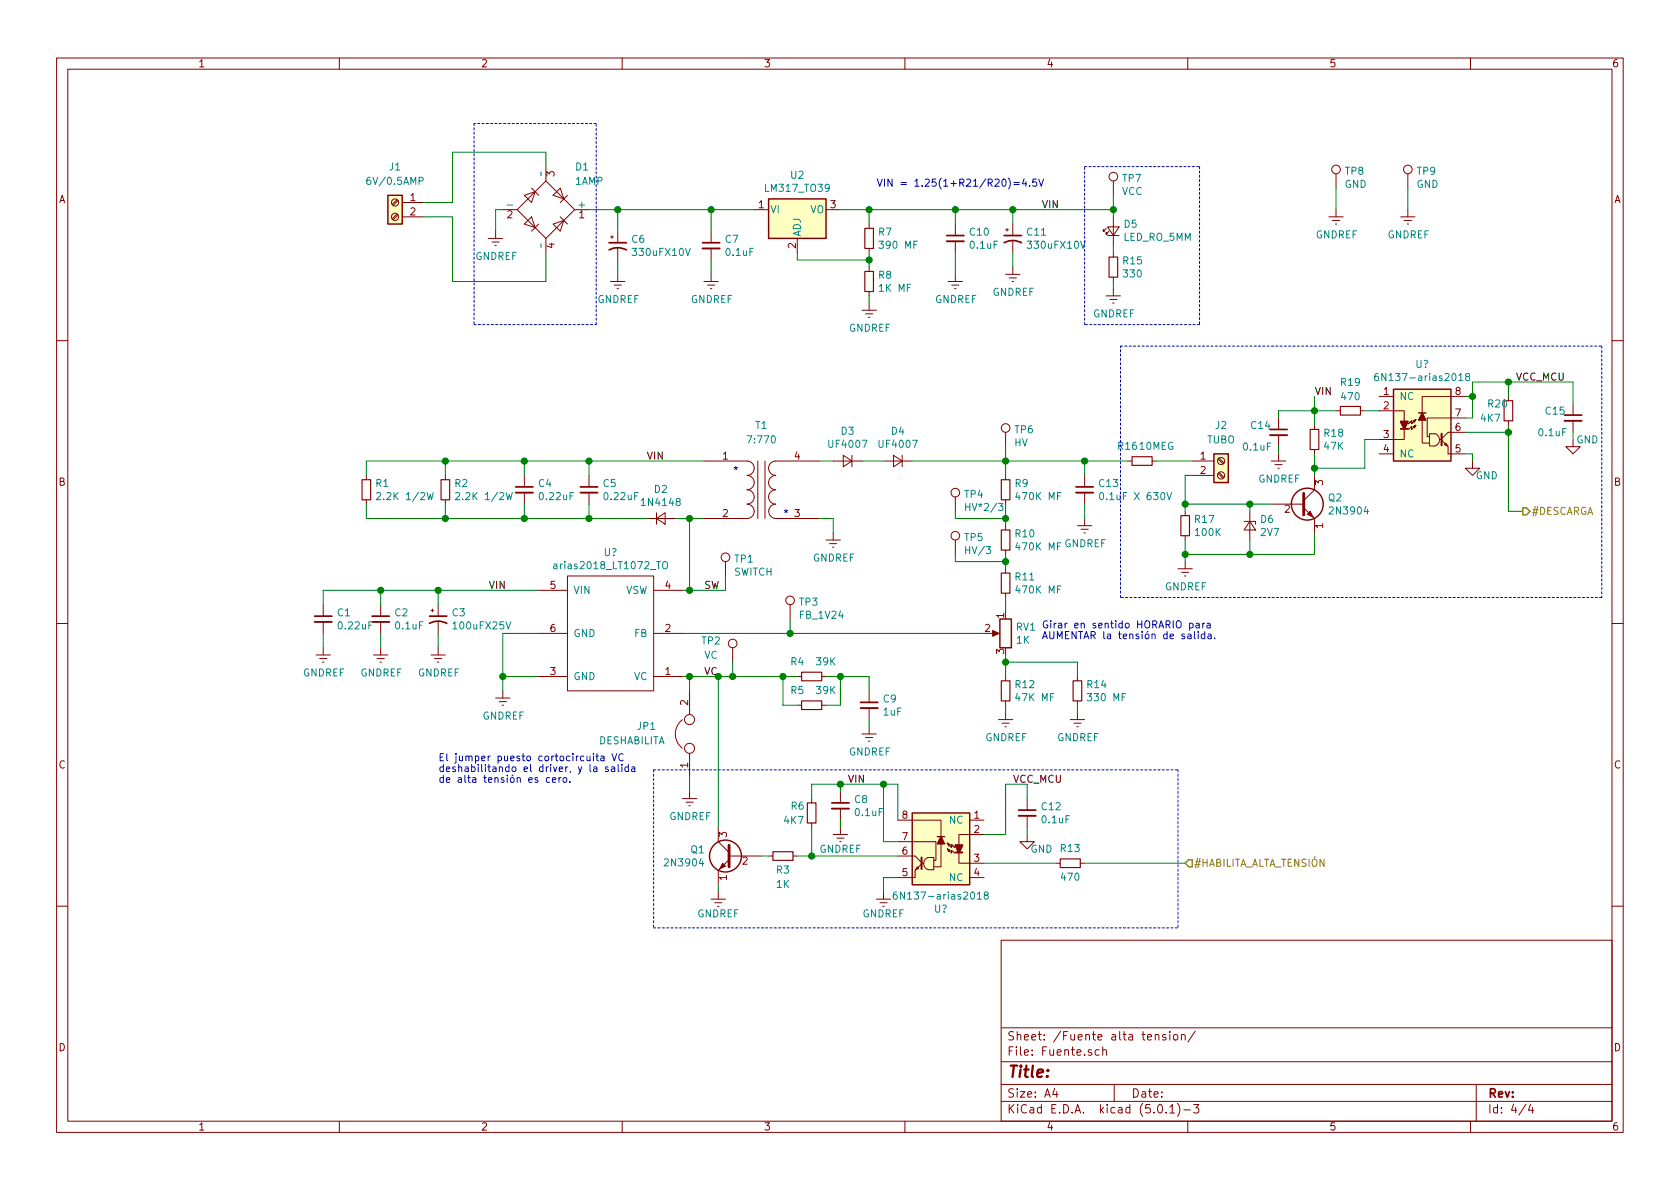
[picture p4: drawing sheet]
<svg xmlns="http://www.w3.org/2000/svg" width="297mm" height="210mm" viewBox="0 0 297 210" stroke-linecap="round" stroke-linejoin="round" font-family="sans-serif">
<g fill="none" stroke="#840000" stroke-width=".18">
<path d="M10 10.3h277v189.9h-277zM12 12.2h273v186.1h-273zM60 10.3v1.9M110 10.3v1.9M160 10.3v1.9M210 10.3v1.9M260 10.3v1.9M70.2 37.8l-.9 .9M70.2 35.3l-.9 .8M70.4 38l-.9 .9M70.4 35.5l-.9 .8M71.1 35.8h3.8"/>
<path d="M71.1 38.3h3.8M88.9 37.1h2.5M92.7 34.5l1.9-.6-.6 1.9zM92.7 39.6l1.3-1.3 .6 2zM94 33.3l1.2 1.2M95.2 39.6l-1.2 1.3M96.5 32l5.1 5.1-5.1 5.1-5.1-5.1zM96.5 29.5v2.5M97.8 39.6l1.9-.6-.6 1.9zM99.1 33.3l.6 1.9-1.9-.7zM99.1 38.3l1.2 1.3M100.3 34.5l-1.2 1.3"/>
<path d="M101.6 37.1h2.5M133.3 37.1h2.6M146 37.1h2.6M153.7 39.6v.8M168.9 39.6v2.1M179.1 39.6v2.1M196.8 32v2.5M196.8 38.3v5.1M234.9 38.3h2.6M235.6 39h1.3M236.1 39.6h.2M236.2 30.7v2.6"/>
<path d="M236.2 37.1v1.2M247.6 38.3h2.6M248.3 39h1.3M248.8 39.6h.2M248.9 30.7v2.6M248.9 37.1v1.2M86.4 42.2h2.5M87 42.8h1.3M87.5 43.4h.3M87.6 40.9v1.3M96.5 42.2v2.5M107.9 41.9h.6"/>
<path d="M107.9 49.8h2.6M108.2 41.7v.5M108.6 50.4h1.3M109.1 51h.2M109.2 40.9v2M109.2 43.9v2.1M109.2 48.5v1.3M124.5 49.8h2.5M125.1 50.4h1.3M125.6 51h.3M125.7 40.9v2M125.7 43.9v2.1"/>
<path d="M125.7 48.5v1.3M141 42.2v2.5M152.4 54.9h2.5M153 55.5h1.3M153.5 56.1h.3M153.7 43.9v.8M153.7 47.2v.8M153.7 51.6v.7M153.7 53.6v1.3M167.6 49.8h2.6M168.3 50.4h1.2M168.8 51h.2"/>
<path d="M168.9 42.7v2M168.9 48.5v1.3M177.8 40.6h.5M177.8 48.5h2.5M178.1 40.4v.5M178.4 49.1h1.3M178.9 49.8h.3M179.1 42.7v2M179.1 47.2v1.3M195.6 40.4l-.5 .5v-.3v.3h.2M195.6 52.3h2.5M195.8 40.1h2.1l-1.1 1.6z"/>
<path d="M195.8 41.7h2.1M196.1 40.9l-.5 .5v-.3v.3h.2M196.2 53h1.3M196.7 53.6h.3M196.8 44.7v.8M196.8 49v.8M196.8 51v1.3M10 60.2h2M177.8 76.4v2.6M226.1 73.9v2M226.1 77v2M232.4 75.2v.7"/>
<path d="M232.4 79.5v.8M236.2 72.6h.8M240.5 72.6h.8M243.8 72.6h4.5v5.1h-4.5M243.8 70.1h2.6M249.8 74.4l.5-.2-.2 .5zM250.3 74.2l-.7 .7v-.5l-.6 .5M250.3 75.2l-.2 .5-.3-.3 .5-.2-.7 .7v-.5l-.6 .5M251.5 74.3v4.1h1.2M252.7 76.7h1a1.13 1.13 0 0 1 .8 1.1 1.13 1.13 0 0 1-.8 1l-1 .1zM254.5 77.7h.3M254.9 77.8l1.1 1.2v1.3h3.1"/>
<path d="M255.4 78.6l.3-.2 .2 .5zM259.1 70.1h-7.6v2.9M259.1 73.9h-6.8v3.3h.4M259.1 76.4h-3.1l-1.1 1.2M266.7 70.1v.8M266.7 74.4v.8M278.1 77.7v1.3h1.3l-1.3 1.3-1.2-1.3h1.2M278.1 71.4v2M278.1 74.4v2M285 60.2h2M64.8 84.1v.7M64.8 88.4v.7"/>
<path d="M78.7 84.1v.7M78.7 88.4v.7M92.7 84.1v2M92.7 87.1v2M104.1 84.1v2M104.1 87.1v2M114.3 91.7h5.1M116.1 91.7l1.5-1v2zM116.1 90.7v2M124.5 81.5h7.6a1.27 1.27 0 0 1 1.2 1.3 1.27 1.27 0 0 1-1.2 1.3 1.27 1.27 0 0 1 1.2 1.2 1.27 1.27 0 0 1-1.2 1.3 1.27 1.27 0 0 1 1.2 1.3 1.27 1.27 0 0 1-1.2 1.2 1.27 1.27 0 0 1 1.2 1.3 1.27 1.27 0 0 1-1.2 1.3h-7.6M128.3 99.3v2.5M134 81.5v10.2"/>
<path d="M135.3 81.5v10.2M144.8 81.5h-7.6a1.27 1.27 0 0 0-1.3 1.3 1.27 1.27 0 0 0 1.3 1.3 1.27 1.27 0 0 0-1.3 1.2 1.27 1.27 0 0 0 1.3 1.3 1.27 1.27 0 0 0-1.3 1.3 1.27 1.27 0 0 0 1.3 1.2 1.27 1.27 0 0 0-1.3 1.3 1.27 1.27 0 0 0 1.3 1.3h7.6M146 95.5h2.6M146.7 96.1h1.3M147.2 96.8h.2M147.3 81.5h5.1M147.3 94.2v1.3M149.1 80.5l1.5 1-1.5 1zM150.6 80.5v2M156.2 81.5h5.1M158 80.5l1.5 1-1.5 1zM159.5 80.5v2"/>
<path d="M168.9 87.9v2.5M168.9 95.5v2.5M177.8 84.1v.7M177.8 88.4v.7M177.8 93v.7M177.8 97.3v.7M190.5 93h2.5M191.1 93.6h1.3M191.6 94.2h.3M191.8 84.1v2M191.8 87.1v2M191.8 91.7v1.3"/>
<path d="M199.4 81.5h.8M203.7 81.5h.8M209.5 90.4v.8M209.5 94.7v.8M209.5 99.3v1.3M210.8 81.5h3.8M210.8 84.1h3.8M215.4 83.7l.8 .9M215.4 81.2l.8 .8M215.5 83.6l.9 .8M215.5 81l.9 .9M220 92.2h2v.5"/>
<path d="M221 92.2l1 1.5h-2zM221 90.4v5.1M224.8 81.5h2.5M224.8 89.1h5.7M225.4 82.2h1.3M225.9 82.8h.3M226.1 80.3v1.2M230.5 89.8l1.9 1.9v2.5M232.4 84.1v2.5l-1.9 1.9M243.8 80.3h2.6M260.3 81.5v1.3h1.3l-1.3 1.3-1.2-1.3h1.2M10 110.3h2"/>
<path d="M55.9 115.8h2.5M56.5 116.5h1.3M57 117.1h.3M57.1 106.9v2.1M57.1 110v2M57.1 114.5v1.3M66 115.8h2.6M66.7 116.5h1.2M67.2 117.1h.2M67.3 106.9v2.1M67.3 110v2M67.3 114.5v1.3"/>
<path d="M76.2 107.9h.5M76.2 115.8h2.5M76.5 107.7v.5M76.8 116.5h1.3M77.3 117.1h.3M77.5 106.9v2.1M77.5 110v2M77.5 114.5v1.3M95.2 112h5.1M95.2 119.6h5.1M95.2 104.4h5.1M100.3 101.8h15.3v20.4h-15.3z"/>
<path d="M115.6 112h5M115.6 119.6h5M115.6 104.4h5M129.5 114.5v2.6M139.7 106.9v2.6M141 119.6h.7M145.3 119.6h.7M175.3 112h1M177.8 100.6v.7M177.8 104.9v.8M177.8 119.6v.8M190.5 119.6v.8"/>
<path d="M208.3 100.6h2.5M208.9 101.2h1.3M209.4 101.8h.3M285 110.3h2M87.6 123.4h2.6M88.3 124.1h1.2M88.8 124.7h.2M88.9 122.2v1.2M120.6 127.3a3.2 3.2 0 0 0 0 5M121.9 122.2v4.2M121.9 133.2v4.2M121.9 139.9v1.3"/>
<path d="M141 124.7h.7M145.3 124.7h.7M148.6 139.9v2.1M152.4 129.8h2.5M153 130.4h1.3M153.5 131.1h.3M153.7 122.2v2M153.7 125.2v2M153.7 128.5v1.3M176.5 127.2h2.6M177.2 127.9h1.2M177.7 128.5h.2"/>
<path d="M177.8 123.9v.8M177.8 126v1.2M189.2 127.2h2.6M189.9 127.9h1.2M190.4 128.5h.2M190.5 123.9v.8M190.5 126v1.2M120.6 141.2h2.6M121.3 141.9h1.3M121.8 142.5h.2M125.7 159h2.6M126.4 159.6h1.2"/>
<path d="M127 146.3v2.5l1.9 1.9M127 157.7v1.3M128.9 152l-1.9 1.9v2.6M128.9 151.4h5.7M135.9 151.4h.8M140.2 151.4h.8M143.5 141.2v.8M143.5 145.5v.8M147.3 147.6h2.6M148 148.2h1.2M148.5 148.8h.2M148.6 143v2"/>
<path d="M148.6 146.3v1.3M154.9 159h2.6M155.6 159.6h1.2M156.2 157.7v1.3M158.7 145h7.7v2.9M158.7 148.8h6.8v3.3h-.4M158.7 151.4h3.1l1.1 1.1M162.2 153.3l.2 .2-.5 .3zM162.9 152.8l-1.1 1.1v1.3h-3.1M163.1 152.6h.2M163.7 151.9l.4-.3h1v2.2h-1a1.15 1.15 0 0 1-.4-1.9zM166.4 149.2v4.1h-1.3"/>
<path d="M167.5 149.1l.7 .8v-.6l.6 .6M167.5 149.1l.5 .2-.3 .3zM167.5 150.1l.2 .5 .3-.2-.5-.3 .7 .8v-.5l.6 .5M171.4 155.2h2.6M171.4 145h2.6M174 147.6h-4.5v5h4.5M181.6 147.6v1.2h1.3l-1.3 1.3-1.3-1.3h1.3M181.6 141.2v2.1M181.6 144.3v2M186.7 152.6h.8M191 152.6h.8M10 160.2h2"/>
<path d="M126.9 160.3h.2M156.1 160.3h.2M177 166.3h108v32h-108zM285 160.2h2M60 198.3v1.9M110 198.3v1.9M160 198.3v1.9M177 194.8h108M177 191.8h108M177 187.8h108M177 181.8h108M186.5 192.5l-.4 1h1"/>
<path d="M186.8 193v1M194.3 185.7l-.4-.1-.3 .3 .1 .6 .2 .1 .4-.1M195 185.7a.37 .37 0 0 1 .6 .1v.8M195 185.1v1.5M197 191.8v3M204.3 183.1v-.1a.37 .37 0 0 1 .6 .1v.8M204.8 195.5l.4-.2a.94 .94 0 0 1 0 1.5 .79 .79 0 0 1-.4-1.3zM206.1 183a.37 .37 0 0 0-.6 .1l.1 .3 .5 .1 .1 .1-.2 .3-.5-.1M206.2 196.7v.1M206.8 195.8l.5-.5v1.5M206.8 182.4v.2M206.8 196.8h.9"/>
<path d="M206.8 182.9v1M207.5 183.1l.2-.2 .5 .2v.7l-.2 .1-.5-.1zM208.2 195.1a1.71 1.71 0 0 1 0 2.3M208.9 183.1l.1-.1a.37 .37 0 0 1 .5 .1v.8M208.9 182.9v1M209.3 196.3h1.2M210 198.3v1.9M211 195.3h1l-.5 .6 .4 .1v.7l-.2 .1-.7-.1M211.3 182.3l-1.3 2M260 198.3v1.9M261 191.8v6.5M269.8 195.2l-1.2 2"/>
<path d="M270.6 195.2l-.3 1.1h.9M271 195.8v1"/>
<circle cx="69.8" cy="38.3" r=".63"/>
<circle cx="69.8" cy="35.8" r=".63"/>
<circle cx="196.8" cy="31.2" r=".76"/>
<circle cx="236.2" cy="30" r=".76"/>
<circle cx="248.9" cy="30" r=".76"/>
<circle cx="177.8" cy="75.7" r=".76"/>
<circle cx="128.3" cy="98.5" r=".76"/>
<circle cx="168.9" cy="94.7" r=".76"/>
<circle cx="168.9" cy="87.1" r=".76"/>
<circle cx="215.9" cy="84.1" r=".63"/>
<circle cx="215.9" cy="81.5" r=".63"/>
<circle cx="129.5" cy="113.8" r=".76"/>
<circle cx="139.7" cy="106.2" r=".76"/>
<circle cx="121.9" cy="132.3" r=".89"/>
<circle cx="121.9" cy="127.2" r=".89"/>
</g>
<g fill="#ffffc2" stroke="#ffffc2" stroke-width=".18">
<path d="M68.6 34.5h2.5v5.1h-2.5z"/>
<path d="M135.9 35.2h10.1v7h-10.1z"/>
<path d="M214.6 80.3h2.6v5h-2.6z"/>
<path d="M161.3 143.8h10.1v12.7h-10.1z"/>
<path d="M246.4 68.8h10.1v12.7h-10.1z"/>
</g>
<g fill="none" stroke="#840000" stroke-width=".25">
<path d="M68.6 34.5h2.5v5.1h-2.5zM135.9 35.2h10.1v7h-10.1zM246.4 68.8h10.1v12.7h-10.1zM247.6 75.8h1.3M250.8 73h1.3M214.6 80.3h2.6v5h-2.6zM176.8 109.5h2v5h-2zM161.3 143.8h10.1v12.7h-10.1zM165.7 147.9h1.3M168.9 150.7h1.3"/>
<circle cx="231.1" cy="89.1" r="2.82"/>
<circle cx="128.3" cy="151.4" r="2.82"/>
</g>
<g fill="none" stroke="#008484" stroke-width=".18">
<path d="M74.1 32l.7-.1v-.4l-.7-.2v1.3M95.6 30.4l.1 .7M95.6 43.1l.1 .7M243.6 66l-.3 .1a.87 .87 0 0 0 0 1.2l.4-.1v-.6l-.4-.1-.2 .3M257.9 67.3h.7M259.4 66.6l-.2-.1v-.3l.2-.2 .3 .1 .1 .4-.5 .1-.2 .2v.3l.3 .2h.3l.1-.2v-.4l-.2-.1M66.6 87.2l.5-.1 .2 .3-.8 1h.8M75.5 87.1l.3 1.3 .3-1 .2 1 .3-1.3M80.5 87.2l.5-.1 .3 .3-.8 1h.8M89.5 87.1l.3 1.3 .2-1 .3 1 .3-1.3M97.9 99.8h.5l.1 .8M117.2 99.5a.45 .45 0 0 1 .8 0 .88 .88 0 0 1-.3 1.1l-.4-.1a1.07 1.07 0 0 1-.1-1z"/>
<path d="M194.5 87.2l.2-.1a.69 .69 0 0 1 .4 .6 .69 .69 0 0 1-.4 .7l-.2-.2-.1-.3zM206.3 87.1l.4 1.3 .5-1.3M98.5 100l-.5 .1-.1 .2v.2h.6M158.5 157.7l-.3 .1a.87 .87 0 0 0 0 1.2l.4-.1v-.6l-.4-.1-.3 .3M172.8 159h.7M174.2 158.3l-.1-.1v-.3l.1-.2 .4 .1 .1 .4-.6 .1-.1 .2v.3l.2 .2 .4-.1 .1-.1v-.4l-.2-.1"/>
</g>
<g fill="none" stroke="#008400" stroke-width=".18">
<path d="M74.9 38.3h5.1v11.5h16.5v-5.1M88.9 37.1h-1.3v3.8M96.5 29.5v-2.6h-16.5v8.9h-5.1M104.1 37.1h29.2M109.2 37.1v3.8M125.7 37.1v3.8M148.6 37.1h48.2M153.7 37.1v2.5M168.9 37.1v2.5M179.1 37.1v2.5M196.8 34.5v3.8M236.2 33.3v3.8"/>
<path d="M248.9 33.3v3.8M109.2 46v2.5M125.7 46v2.5M141 44.7v1.3h12.7M153.7 44.7v2.5M153.7 52.3v1.3M168.9 44.7v3.8M179.1 44.7v2.5M196.8 43.4v1.3M196.8 49.8v1.2M177.8 79v5.1M226.1 79v1.3"/>
<path d="M232.4 70.1v5.1M236.2 72.6h-10.1v1.3M241.3 72.6h2.5M243.8 77.7h-2.5v5.1h-8.9M259.1 70.1h1.2M259.1 76.4h7.6M266.7 67.6v2.5M266.7 75.2v15.2h2.5M278.1 71.4v-3.8h-17.8v6.3h-1.2M278.1 76.4v1.3M64.8 89.1v2.6h49.5M78.7 81.5v2.6"/>
<path d="M78.7 89.1v2.6M92.7 81.5v2.6M92.7 89.1v2.6M104.1 81.5v2.6M104.1 89.1v2.6M119.4 91.7h5.1M121.9 91.7v12.7M124.5 81.5h-59.7v2.6M144.8 91.7h2.5v2.5M144.8 81.5h2.5M152.4 81.5h3.8M161.3 81.5h38.1"/>
<path d="M168.9 90.4v1.3h8.9M168.9 98v1.3h8.9M177.8 89.1v3.9M177.8 98v2.6M191.8 81.5v2.6M191.8 89.1v2.6M204.5 81.5h6.3M209.5 95.5v3.8M209.5 89.1h15.3M210.8 84.1h-1.3v6.3M221 89.1v1.3M221 95.5v2.5"/>
<path d="M232.4 94.2v3.8h-22.9M232.4 80.3v3.8M259.1 80.3h1.2v1.2M57.1 112v2.5M67.3 104.4v2.5M67.3 112v2.5M77.5 104.4v2.5M77.5 112v2.5M88.9 119.6h6.3M95.2 104.4h-38.1v2.5M95.2 112h-6.3v10.2M120.6 112h53.4"/>
<path d="M120.6 119.6h20.4M121.9 119.6v2.6M127 119.6v26.7M128.3 101.8v2.6h-7.7M129.5 117.1v2.5M138.4 119.6v5.1h2.6M139.7 109.5v2.5M146 119.6h7.7v2.6M148.6 119.6v5.1h-2.6M177.8 105.7v2.5M177.8 115.8v3.8M177.8 117.1h12.7v2.5"/>
<path d="M121.9 137.4v2.5M148.6 138.7v1.2M153.7 127.2v1.3M156.2 138.7v10.1h2.5M177.8 124.7v1.3M190.5 124.7v1.3M127 156.5v1.2M134.6 151.4h1.3M141 151.4h17.7M143.5 141.2v-2.5h15.2v6.3M143.5 146.3v5.1M148.6 145v1.3"/>
<path d="M158.7 155.2h-2.5v2.5M174 152.6h12.7M181.6 141.2v-2.5h-3.8v8.9h-3.8M181.6 146.3v1.3M191.8 152.6h17.7"/>
</g>
<g fill="none" stroke="#840000" stroke-width=".3">
<path d="M107.7 44.2a3.2 3.2 0 0 1 3 0M107.7 42.9h3M124.2 42.9h3.1M167.4 41.7h3M177.5 42.9a3.2 3.2 0 0 1 3.1 0M177.5 41.7h3.1M224.5 75.9h3.1M276.6 73.4h3.1M91.2 86.1h3M102.6 86.1h3.1M190.2 86.1h3.1M55.6 109h3.1"/>
<path d="M65.8 109h3M75.9 110.2a3.2 3.2 0 0 1 3.1 0M75.9 109h3.1M152.1 124.2h3.1M147.1 142h3M180.1 143.3h3"/>
</g>
<path d="M124.2 43.9h3.1M167.4 42.7h3M224.5 77h3.1M276.6 74.4h3.1M91.2 87.1h3M102.6 87.1h3.1M190.2 87.1h3.1M55.6 110h3.1M65.8 110h3M152.1 125.2h3.1M147.1 143h3M180.1 144.3h3" fill="none" stroke="#840000" stroke-width=".33"/>
<g fill="#008400" stroke="#008400" stroke-width=".25">
<circle cx="109.2" cy="37.1" r=".51"/>
<circle cx="196.9" cy="37.1" r=".51"/>
<circle cx="77.5" cy="104.4" r=".51"/>
<circle cx="88.9" cy="119.6" r=".51"/>
<circle cx="104.1" cy="91.7" r=".51"/>
<circle cx="104.1" cy="81.5" r=".51"/>
<circle cx="121.9" cy="91.7" r=".51"/>
<circle cx="121.9" cy="104.4" r=".51"/>
<circle cx="177.8" cy="81.5" r=".51"/>
<circle cx="177.8" cy="117.1" r=".51"/>
<circle cx="139.7" cy="112" r=".51"/>
<circle cx="129.5" cy="119.6" r=".51"/>
<circle cx="67.3" cy="104.4" r=".51"/>
<circle cx="78.7" cy="81.5" r=".51"/>
<circle cx="78.7" cy="91.7" r=".51"/>
<circle cx="92.7" cy="81.5" r=".51"/>
<circle cx="92.7" cy="91.7" r=".51"/>
<circle cx="148.6" cy="119.6" r=".51"/>
<circle cx="138.4" cy="119.6" r=".51"/>
<circle cx="121.9" cy="119.6" r=".51"/>
<circle cx="156.2" cy="138.7" r=".51"/>
<circle cx="148.6" cy="138.7" r=".51"/>
<circle cx="127" cy="119.6" r=".51"/>
<circle cx="143.5" cy="151.4" r=".51"/>
<circle cx="125.7" cy="37.1" r=".51"/>
<circle cx="179.1" cy="37.1" r=".51"/>
<circle cx="168.9" cy="37.1" r=".51"/>
<circle cx="153.7" cy="37.1" r=".51"/>
<circle cx="153.7" cy="46" r=".51"/>
<circle cx="177.8" cy="91.7" r=".51"/>
<circle cx="177.8" cy="99.3" r=".51"/>
<circle cx="209.6" cy="89.1" r=".51"/>
<circle cx="209.6" cy="98" r=".51"/>
<circle cx="191.8" cy="81.5" r=".51"/>
<circle cx="221" cy="89.1" r=".51"/>
<circle cx="221" cy="98" r=".51"/>
<circle cx="232.4" cy="72.6" r=".51"/>
<circle cx="232.4" cy="82.8" r=".51"/>
<circle cx="260.3" cy="70.1" r=".51"/>
<circle cx="266.7" cy="67.6" r=".51"/>
<circle cx="266.7" cy="76.4" r=".51"/>
</g>
<g fill="none" stroke="#840000" stroke-width=".2">
<path d="M152.9 40.4h1.5v3.5h-1.5zM152.9 48h1.5v3.6h-1.5zM196.1 45.5h1.5v3.5h-1.5zM231.6 75.9h1.6v3.6h-1.6zM237 71.9h3.5v1.5h-3.5zM265.9 70.9h1.6v3.5h-1.6zM64 84.8h1.5v3.6h-1.5zM78 84.8h1.5v3.6h-1.5zM177 84.8h1.6v3.6h-1.6zM177 93.7h1.6v3.6h-1.6zM200.2 80.8h3.5v1.5h-3.5zM208.8 91.2h1.5v3.5h-1.5z"/>
<path d="M141.7 118.9h3.6v1.5h-3.6zM177 101.3h1.6v3.6h-1.6zM141.7 123.9h3.6v1.6h-3.6zM177 120.4h1.6v3.5h-1.6zM189.7 120.4h1.6v3.5h-1.6zM136.7 150.6h3.5v1.5h-3.5zM142.7 142h1.6v3.5h-1.6zM187.5 151.9h3.5v1.5h-3.5z"/>
</g>
<g fill="#840000" stroke="#840000" stroke-width=".18">
<path d="M175.5 111.5l1.2 .5-1.2 .5z"/>
<path d="M127.8 152.6l.5 .6-1 .5z"/>
<path d="M231.1 90.9l.5-.5 .6 1z"/>
</g>
<g fill="none" stroke="#0000c2" stroke-width=".18">
<path d="M179.2 32.3h1M179.2 32.6h1M181.1 31.6l-.3 .9h.8M181.4 32.1v.8M182 32.8v.1M183.2 31.7h-.5l-.1 .6 .5-.1 .2 .2v.3l-.2 .2-.5-.1M183.7 31.7l.4 1.2 .4-1.2M210.3 110.3l.4-.1 .2 .2-.1 .6h-.5M210.3 110.2v1.3M211.2 111.7v1.1l.2 .1M211.5 110.3h.5v.7M211.9 111.7v.1"/>
<path d="M211.9 112.1v.8M212 110.5l-.4 .1-.2 .1 .1 .3h.5M212.6 110.2v.8M213 110.2l-.2 .1-.2 .1M213 112.2l-.4-.1-.2 .2 .1 .6h.5M213 111.7v1.2M213.4 110.3h.5l.1 .7M213.6 112.2h.5v.7M214 110.5l-.5 .1-.1 .1 .1 .3h.5M214.1 112.4l-.4 .1-.2 .1 .2 .3h.4M214.8 112.8v.1M97.2 137.6l-.4-.1-.2 .2 .1 .6h.5"/>
<path d="M97.7 137.9l.6-.1-.1-.2-.3-.1-.2 .2v.6h.5M98.8 137.5v.8M99.2 137.5l-.3 .1-.1 .1M99.7 137.6l.3-.1 .2 .1-.1 .7h-.3l-.3-.2zM100.8 138.2v.1M103.8 133.7v.8h.3l.2-.1M104.3 133.7v.8M104.9 133.3v.1M104.9 133.7v.8M105 135.7h.5v.7M105.4 133.7h.4M105.5 133.3v1.1l.3 .1"/>
<path d="M105.5 135.9l-.4 .1-.2 .1 .1 .3h.5M106.2 133.8h.6v.7M106.8 134l-.4 .1-.2 .1v.3h.6M107.5 135.7l-.3-.1-.2 .2 .1 .2 .4 .1v.3h-.5M108.1 135.7h.5l.1 .7M108.2 133.3l.4 1.2 .4-1.2M108.7 135.9l-.4 .1-.2 .1v.3h.6M109.3 135.2v1.1l.2 .1M110 135.2v.1M110 135.6v.8M110.2 133.4a.6 .6 0 0 0-.8 .4 .6 .6 0 0 0 .6 .7l.2-.1M111.1 135.7l-.4-.1-.2 .2 .1 .6h.5"/>
<path d="M111.1 135.2v1.2M111.7 135.7h.5v.7M112.2 135.9l-.4 .1-.2 .1 .1 .3h.5"/>
</g>
<path d="M230.5 87.2v3.9M128.9 149.5v3.8" fill="none" stroke="#840000" stroke-width=".51"/>
<g fill="none" stroke="#0000c2" stroke-width=".18" stroke-dasharray=".4 .4">
<path d="M83.8 21.8v35.6M105.4 21.8h-21.6M191.8 29.5h20.3M212.1 29.5v27.9M83.8 57.4h21.6M105.4 57.4v-35.6M191.8 57.4v-27.9M212.1 57.4h-20.3M198.1 61.2h85.1M283.2 61.2v44.5M198.1 105.7v-44.5M283.2 105.7h-85.1"/>
<path d="M115.6 136.1h92.7M115.6 136.1v28M208.3 136.1v28M115.6 164.1h92.7"/>
</g>
<path d="M254.9 76.7v2M162.9 151.6v2.1" fill="none" stroke="#840000" stroke-width=".36"/>
<g fill="#840000" stroke="#840000" stroke-width=".25">
<path d="M168.9 149.5h1.3l-.7 1.2z"/>
<path d="M166.4 147.9l.6 1.3h-1.3z"/>
<path d="M247.6 74.5h1.3l-.6 1.3z"/>
<path d="M251.5 73l.6 1.3h-1.3z"/>
</g>
<path d="M269.2 89.8h.7l.6 .6-.6 .7h-.7zM209.5 152.6l.7-.6h.6v1.3h-.6z" fill="none" stroke="#848400" stroke-width=".25"/>
<text font-size="2.8" fill="#840000" x="178" y="190.5">Title:</text>
<g font-size="2.1" fill="#840000">
<text x="178" y="184">Sheet: /Fuente alta tension/</text>
<text x="178" y="186.7">File: Fuente.sch</text>
<text x="178" y="196.9">KiCad E.D.A. kicad (5.0.1)-3</text>
<text x="178" y="194.1">Size: A4</text>
<text x="200" y="194.1">Date:</text>
<text x="263" y="194.1">Rev:</text>
<text x="263" y="196.9">Id: 4/4</text>
</g>
<g font-size="1.8" fill="#840000">
<text x="35" y="11.9">1</text>
<text x="85" y="11.9">2</text>
<text x="135" y="11.9">3</text>
<text x="185" y="11.9">4</text>
<text x="235" y="11.9">5</text>
<text x="285" y="11.9">6</text>
<text x="10.4" y="35.9">A</text>
<text x="72.5" y="35.6">1</text>
<text x="98" y="31.2" transform="rotate(-90 98 31.2)">3</text>
<text x="285.4" y="35.9">A</text>
<text x="72.5" y="38.1">2</text>
<text x="89.7" y="38.6">2</text>
<text x="102.4" y="38.6">1</text>
<text x="134.1" y="36.8">1</text>
<text x="146.8" y="36.8">3</text>
<text x="98" y="43.9" transform="rotate(-90 98 43.9)">4</text>
<text x="140.7" y="43.9" transform="rotate(-90 140.7 43.9)">2</text>
<text x="244.6" y="69.8">1</text>
<text x="257.3" y="69.8">8</text>
<text x="244.6" y="72.4">2</text>
<text x="244.6" y="77.5">3</text>
<text x="257.3" y="76.2">6</text>
<text x="257.3" y="73.7">7</text>
<text x="127.8" y="81.3">1</text>
<text x="140.5" y="81.3">4</text>
<text x="212.2" y="81.3">1</text>
<text x="212.2" y="83.8">2</text>
<text x="244.6" y="80">4</text>
<text x="257.3" y="80">5</text>
<text x="10.4" y="85.9">B</text>
<text x="233.9" y="85.8" transform="rotate(-90 233.9 85.8)">3</text>
<text x="285.4" y="85.9">B</text>
<text x="127.8" y="91.4">2</text>
<text x="140.5" y="91.4">3</text>
<text x="227.2" y="90.7">2</text>
<text x="233.9" y="93.4" transform="rotate(-90 233.9 93.4)">1</text>
<text x="97.3" y="104.1">5</text>
<text x="117.6" y="104.1">4</text>
<text x="97.3" y="111.8">6</text>
<text x="117.6" y="111.8">2</text>
<text x="174.1" y="111.8">2</text>
<text x="177.5" y="109.3" transform="rotate(-90 177.5 109.3)">1</text>
<text x="97.3" y="119.4">3</text>
<text x="117.6" y="119.4">1</text>
<text x="177.5" y="115.7" transform="rotate(-90 177.5 115.7)">3</text>
<text x="121.7" y="124.7" transform="rotate(-90 121.7 124.7)">2</text>
<text x="10.4" y="135.9">C</text>
<text x="121.7" y="135.8" transform="rotate(-90 121.7 135.8)">1</text>
<text x="285.4" y="135.9">C</text>
<text x="128.5" y="148.1" transform="rotate(-90 128.5 148.1)">3</text>
<text x="159.5" y="148.6">7</text>
<text x="159.5" y="144.8">8</text>
<text x="172.2" y="144.8">1</text>
<text x="172.2" y="147.3">2</text>
<text x="128.5" y="155.7" transform="rotate(-90 128.5 155.7)">1</text>
<text x="131.3" y="152.9">2</text>
<text x="159.5" y="154.9">5</text>
<text x="159.5" y="151.1">6</text>
<text x="172.2" y="152.4">3</text>
<text x="172.2" y="154.9">4</text>
<text x="10.4" y="185.9">D</text>
<text x="285.4" y="185.9">D</text>
<text x="35" y="199.9">1</text>
<text x="85" y="199.9">2</text>
<text x="135" y="199.9">3</text>
<text x="185" y="199.9">4</text>
<text x="235" y="199.9">5</text>
<text x="285" y="199.9">6</text>
</g>
<g font-size="1.8" fill="#008484">
<text x="65.3" y="32.7">6V/0.5AMP</text>
<text x="68.9" y="30.1">J1</text>
<text x="101.8" y="32.7">1AMP</text>
<text x="101.8" y="30.1">D1</text>
<text x="135.5" y="33.9">LM317_TO39</text>
<text x="139.9" y="31.6">U2</text>
<text x="198.3" y="34.5">VCC</text>
<text x="198.5" y="32.2">TP7</text>
<text x="237.7" y="33.2">GND</text>
<text x="237.9" y="30.9">TP8</text>
<text x="250.4" y="33.2">GND</text>
<text x="250.6" y="30.9">TP9</text>
<text x="89.9" y="36.8">-</text>
<text x="102.4" y="36.8">+</text>
<text x="136.1" y="37.7">VI</text>
<text x="141.6" y="41.9" transform="rotate(-90 141.6 41.9)">ADJ</text>
<text x="143.2" y="37.7">VO</text>
<text x="155.4" y="41.7">R7</text>
<text x="171.5" y="41.7">C10</text>
<text x="181.7" y="41.7">C11</text>
<text x="198.8" y="40.3">D5</text>
<text x="84" y="46">GNDREF</text>
<text x="111.7" y="42.9">C6</text>
<text x="112.2" y="45.3">330uFX10V</text>
<text x="128.3" y="42.9">C7</text>
<text x="128.4" y="45.3">0.1uF</text>
<text x="155.8" y="44">390 MF</text>
<text x="171.6" y="44">0.1uF</text>
<text x="182" y="44">330uFX10V</text>
<text x="198.6" y="46.8">R15</text>
<text x="198.7" y="42.6">LED_RO_5MM</text>
<text x="232.6" y="42.2">GNDREF</text>
<text x="245.3" y="42.2">GNDREF</text>
<text x="105.6" y="53.6">GNDREF</text>
<text x="122.1" y="53.6">GNDREF</text>
<text x="155.4" y="49.3">R8</text>
<text x="155.6" y="51.6">1K MF</text>
<text x="165.3" y="53.6">GNDREF</text>
<text x="175.5" y="52.3">GNDREF</text>
<text x="198.8" y="49.1">330</text>
<text x="150.1" y="58.7">GNDREF</text>
<text x="193.2" y="56.1">GNDREF</text>
<text x="250.3" y="65.1">U?</text>
<text x="237.1" y="68.2">R19</text>
<text x="237.3" y="70.8">470</text>
<text x="244.5" y="67.4">6N137-arias2018</text>
<text x="247.4" y="70.7">NC</text>
<text x="133.6" y="75.9">T1</text>
<text x="148.7" y="76.9">D3</text>
<text x="157.6" y="76.9">D4</text>
<text x="179.5" y="76.6">TP6</text>
<text x="214.9" y="75.9">J2</text>
<text x="221.3" y="75.9">C14</text>
<text x="234.2" y="77.2">R18</text>
<text x="261.9" y="74.6">4K7</text>
<text x="263.2" y="72.1">R20</text>
<text x="272.2" y="77.1">0.1uF</text>
<text x="273.3" y="73.3">C15</text>
<text x="132.4" y="78.4">7:770</text>
<text x="146.7" y="79.2">UF4007</text>
<text x="155.6" y="79.2">UF4007</text>
<text x="179.3" y="78.9">HV</text>
<text x="197.7" y="79.5">R16</text>
<text x="201.5" y="79.5">10MEG</text>
<text x="213.4" y="78.4">TUBO</text>
<text x="219.9" y="79.7">0.1uF</text>
<text x="234.2" y="79.5">47K</text>
<text x="247.4" y="80.9">NC</text>
<text x="278.7" y="78.4">GND</text>
<text x="66.5" y="86.1">R1</text>
<text x="67.4" y="88.4">2.2K 1/2W</text>
<text x="80.4" y="86.1">R2</text>
<text x="81.4" y="88.4">2.2K 1/2W</text>
<text x="95.2" y="86.1">C4</text>
<text x="95.6" y="88.4">0.22uF</text>
<text x="106.7" y="86.1">C5</text>
<text x="107" y="88.4">0.22uF</text>
<text x="113.7" y="89.5">1N4148</text>
<text x="115.7" y="87.2">D2</text>
<text x="170.6" y="88.1">TP4</text>
<text x="179.5" y="86.1">R9</text>
<text x="179.9" y="88.4">470K MF</text>
<text x="194.4" y="86.1">C13</text>
<text x="195.3" y="88.4">0.1uF X 630V</text>
<text x="222.5" y="85.3">GNDREF</text>
<text x="234.9" y="88.7">Q2</text>
<text x="260.9" y="84.8">GND</text>
<text x="170.6" y="95.7">TP5</text>
<text x="171.2" y="90.4">HV*2/3</text>
<text x="179.6" y="95">R10</text>
<text x="211.3" y="92.5">R17</text>
<text x="211.5" y="94.8">100K</text>
<text x="222.9" y="92.5">D6</text>
<text x="223" y="94.8">2V7</text>
<text x="235.4" y="91">2N3904</text>
<text x="98.7" y="100.7">arias2018_LT1072_TO</text>
<text x="106.8" y="98.3">U?</text>
<text x="129.7" y="101.8">SWITCH</text>
<text x="129.9" y="99.5">TP1</text>
<text x="143.7" y="99.3">GNDREF</text>
<text x="171" y="98">HV/3</text>
<text x="179.9" y="97.3">470K MF</text>
<text x="188.2" y="96.8">GNDREF</text>
<text x="101.3" y="105">VIN</text>
<text x="110.5" y="105">VSW</text>
<text x="141.4" y="107.1">TP3</text>
<text x="179.6" y="102.6">R11</text>
<text x="179.9" y="104.9">470K MF</text>
<text x="205.9" y="104.4">GNDREF</text>
<text x="59.7" y="109">C1</text>
<text x="60" y="111.3">0.22uF</text>
<text x="69.8" y="109">C2</text>
<text x="70" y="111.3">0.1uF</text>
<text x="80" y="109">C3</text>
<text x="80.4" y="111.3">100uFX25V</text>
<text x="101.3" y="112.6">GND</text>
<text x="112.2" y="112.6">FB</text>
<text x="124.1" y="114">TP2</text>
<text x="141.5" y="109.4">FB_1V24</text>
<text x="179.8" y="113.8">1K</text>
<text x="53.5" y="119.6">GNDREF</text>
<text x="63.7" y="119.6">GNDREF</text>
<text x="73.9" y="119.6">GNDREF</text>
<text x="124.5" y="116.5">VC</text>
<text x="139.9" y="117.6">R4</text>
<text x="144.4" y="117.6">39K</text>
<text x="101.3" y="120.3">GND</text>
<text x="112.1" y="120.3">VC</text>
<text x="139.9" y="122.7">R5</text>
<text x="144.4" y="122.7">39K</text>
<text x="156.2" y="124.2">C9</text>
<text x="179.6" y="121.7">R12</text>
<text x="179.8" y="124">47K MF</text>
<text x="192.3" y="121.7">R14</text>
<text x="192.6" y="124">330 MF</text>
<text x="85.3" y="127.2">GNDREF</text>
<text x="105.8" y="131.6">DESHABILITA</text>
<text x="112.7" y="129.1">JP1</text>
<text x="156.2" y="126.5">1uF</text>
<text x="174.2" y="131.1">GNDREF</text>
<text x="186.9" y="131.1">GNDREF</text>
<text x="150.1" y="133.6">GNDREF</text>
<text x="139.9" y="143.2">R6</text>
<text x="151.1" y="142">C8</text>
<text x="184.2" y="143.3">C12</text>
<text x="118.3" y="145">GNDREF</text>
<text x="138.7" y="145.7">4K7</text>
<text x="151.3" y="144.3">0.1uF</text>
<text x="167.9" y="145.7">NC</text>
<text x="184.3" y="145.6">0.1uF</text>
<text x="117.8" y="153.2">2N3904</text>
<text x="122.2" y="150.9">Q1</text>
<text x="137.3" y="154.5">R3</text>
<text x="144.9" y="150.8">GNDREF</text>
<text x="167.9" y="155.8">NC</text>
<text x="182.2" y="150.8">GND</text>
<text x="187.6" y="150.7">R13</text>
<text x="187.7" y="155.7">470</text>
<text x="137.3" y="157">1K</text>
<text x="159.4" y="159.1">6N137-arias2018</text>
<text x="165.2" y="161.4">U?</text>
<text x="123.3" y="162.2">GNDREF</text>
<text x="152.5" y="162.2">GNDREF</text>
</g>
<g font-size="1.8" fill="#0000c2">
<text x="154.9" y="33">VIN = 1.25(1+R21/R20)=4.5V</text>
<text x="129.5" y="83.8">*</text>
<text x="138.4" y="91.4">*</text>
<text x="179.7" y="111.5">RV1 Girar en sentido HORARIO para</text>
<text x="184.1" y="113">AUMENTAR la tensión de salida.</text>
<text x="77.5" y="134.6">El jumper puesto cortocircuita VC</text>
<text x="77.5" y="136.5">deshabilitando el driver, y la salida</text>
<text x="77.5" y="138.4">de alta tensión es cero.</text>
</g>
<g font-size="1.8">
<text x="184.1" y="36.8">VIN</text>
<text x="232.4" y="69.8">VIN</text>
<text x="268" y="67.3">VCC_MCU</text>
<text x="114.3" y="81.3">VIN</text>
<text x="86.4" y="104.1">VIN</text>
<text x="124.5" y="104.1">SW</text>
<text x="124.5" y="119.4">VC</text>
<text x="149.9" y="138.4">VIN</text>
<text x="179.1" y="138.4">VCC_MCU</text>
</g>
<g font-size="1.8" fill="#848400">
<text x="270.8" y="91.1">#DESCARGA</text>
<text x="211.1" y="153.3">#HABILITA_ALTA_TENSIÓN</text>
</g>
</svg>
